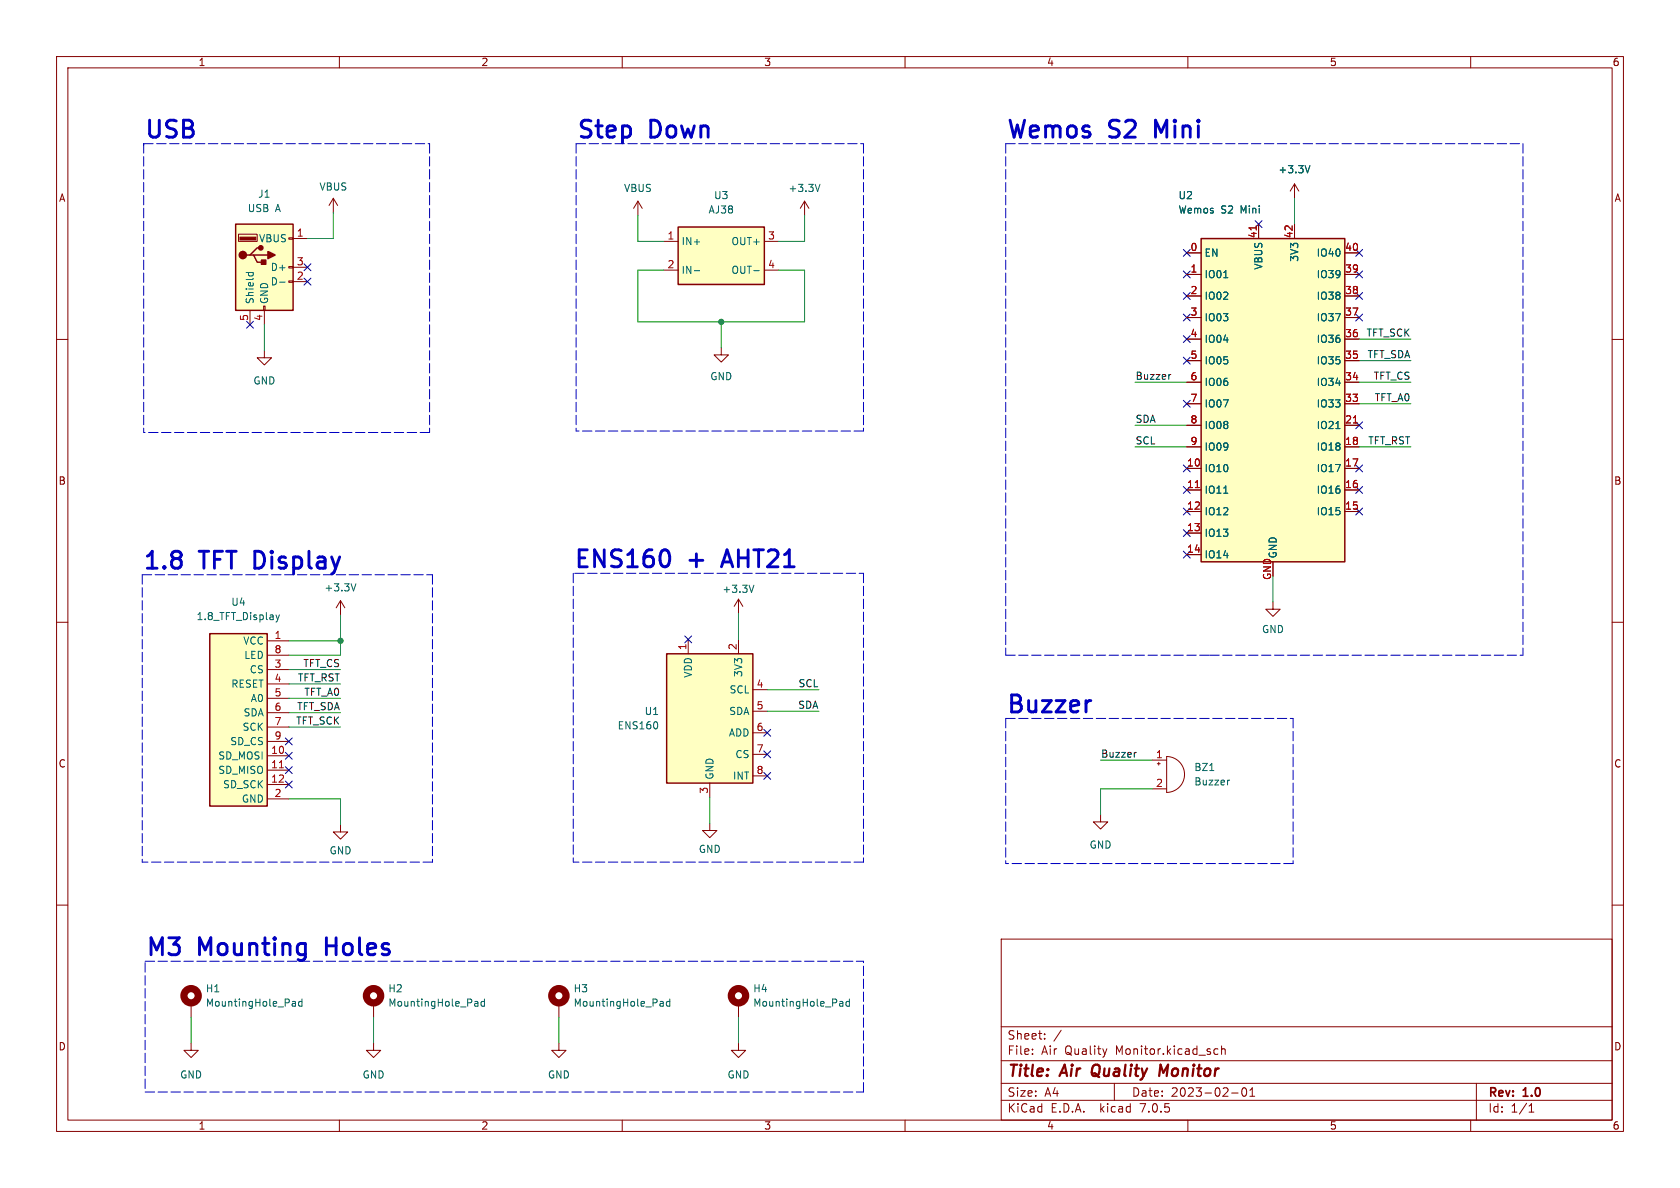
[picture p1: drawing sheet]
<svg xmlns="http://www.w3.org/2000/svg" width="297mm" height="210mm" viewBox="0 0 297 210" stroke-linecap="round" stroke-linejoin="round" font-family="sans-serif">
<g fill="none" stroke="#840000" stroke-width=".18">
<path d="M10 10h277v190h-277zM12 12h273v186h-273zM60 10v2M110 10v2M160 10v2M210 10v2M260 10v2M58.9 35.1l-.7 1.2M58.9 35.1v2.5M58.9 35.1l.8 1.2M112.8 35.6l-.8 1.2M112.8 35.6v2.5"/>
<path d="M112.8 35.6l.7 1.2M142.2 35.6l-.7 1.2M142.2 35.6v2.5M142.2 35.6l.8 1.2M222.5 39.6v2.6M228.9 32.5v2.6M228.9 39.6v2.6M228.9 32.5l-.8 1.3M228.9 32.5l.7 1.3M10 60h2M42.2 41.4h3.3v1.3h-3.3zM44.2 54.9v2.5"/>
<path d="M46.6 54.1h.3v.8h-.3zM46.7 54.9v2.5M51.1 49.7h.7v.2h-.7zM51.1 47.1h.7v.3h-.7zM51.1 42h.7v.3h-.7zM51.8 42.2h2.6M51.8 49.8h2.6M51.8 47.2h2.6M117.3 42.7h2.6M117.3 47.8h2.6M135.1 42.7h2.6M135.1 47.8h2.6"/>
<path d="M209.8 44.7h2.5M209.8 48.5h2.5M209.8 52.3h2.5M209.8 56.1h2.5M209.8 59.9h2.5M237.7 44.7h2.6M237.7 48.5h2.6M237.7 52.3h2.6M237.7 56.1h2.6M237.7 59.9h2.6M285 60h2M46.7 62v1.2h1.3l-1.3 1.3-1.2-1.3h1.2"/>
<path d="M127.5 61.5v1.2h1.3l-1.3 1.3-1.3-1.3h1.3M209.8 79h2.5M209.8 75.2h2.5M209.8 71.4h2.5M209.8 67.6h2.5M209.8 63.8h2.5M237.7 79h2.6M237.7 75.2h2.6M237.7 71.4h2.6M237.7 67.6h2.6M237.7 63.8h2.6M209.8 82.8h2.5"/>
<path d="M209.8 86.6h2.5M209.8 90.4h2.5M209.8 94.2h2.5M209.8 98h2.5M237.7 82.8h2.6M237.7 86.6h2.6M237.7 90.4h2.6M10 110h2M47.2 113.3h3.9M47.2 118.4h3.9M47.2 115.8h3.9M60.2 106.2l-.8 1.2"/>
<path d="M60.2 106.2v2.5M60.2 106.2l.8 1.2M121.7 113v2.6M130.6 105.9l-.8 1.3M130.6 105.9v2.6M130.6 113v2.6M130.6 105.9l.7 1.3M225 106.4v1.3h1.3l-1.3 1.3-1.2-1.3h1.2M285 110h2M47.2 133.6h3.9M47.2 136.1h3.9M47.2 138.7h3.9"/>
<path d="M47.2 120.9h3.9M47.2 123.4h3.9M47.2 126h3.9M47.2 128.5h3.9M47.2 131.1h3.9M125.5 138.4v2.6M133.1 121.9h2.5M133.1 125.7h2.5M133.1 129.5h2.5M133.1 133.4h2.5M133.1 137.2h2.5M203.7 134.4h2.5"/>
<path d="M203.7 139.4h2.5M204.6 135h.5M204.9 134.7v.6M206.2 133.7a3.2 3.2 0 0 1 3.2 3.2 3.2 3.2 0 0 1-3.2 3.2zM10 160h2M47.2 141.2h3.9M60.2 145.8v1.3h1.3l-1.3 1.2-1.3-1.2h1.3M125.5 145.5v1.3h1.2l-1.2 1.3-1.3-1.3h1.3M194.6 144v1.3h1.2l-1.2 1.3-1.3-1.3h1.3M285 160h2M33.8 177.3v2.5M66 177.3v2.5"/>
<path d="M98.8 177.3v2.5M130.6 177.3v2.5M177 166h108v32h-108zM33.8 184.4v1.3h1.3l-1.3 1.2-1.3-1.2h1.3M60 198v2M66 184.4v1.3h1.3l-1.3 1.2-1.2-1.2h1.2M98.8 184.4v1.3h1.3l-1.3 1.2-1.3-1.2h1.3M110 198v2M130.6 184.4v1.3h1.2l-1.2 1.2-1.3-1.2h1.3M160 198v2M177 194.5h108M177 191.5h108"/>
<path d="M177 187.5h108M177 181.5h108M182.5 186.3v.1M182.5 185.5v.1M184.7 183.6v.1M184.7 182.8v.1M187.6 182.1l-1.3 2M195.7 185.4l-.4 1M197 191.5v3M210 198v2M214.6 186.1l.3 .3 .4-.1M215.3 185.5l-.4-.1-.3 .3"/>
<path d="M216 185.5l.2-.1 .3 .1 .1 .9M216 184.9v1.5M217.7 193.2h1.2M219.7 192.4l.2-.1a.81 .81 0 0 1 .6 .6 .81 .81 0 0 1-.3 .8l-.2 .1a.81 .81 0 0 1-.3-1.4zM221 193.8h.8M221 192.7l.4-.4v1.5M260 198v2M261 191.5v6.5M270.3 196.6h.9M270.3 195.5l.4-.4v1.5"/>
</g>
<path d="M205.7 189.6l-.5-1.4-.3 2" fill="none" stroke="#840000" stroke-width=".4"/>
<g fill="none" stroke="#006464" stroke-width=".18">
<path d="M145 32.6l-.5 1.3M231.6 29.3l-.4 1.3M43.5 48.2h1.3M44 48.2l-.1 .3M44.7 48.2l.1 .3M49.4 49.9h1M122.7 47.8h1M133.2 47.8h1M216.3 49.1h.8M236.2 75.8h.7M216.3 87.2h.8M48.8 108.7l.3 .8"/>
<path d="M49.1 109.5l-.3 .5M49.4 108.7l-.3 .8M62.9 103.2l-.4 1.3M133.3 103.4l-.4 1.3M116.2 127.8v.8M217.4 137.9l-.3 .1M51.8 177l.4 .1v.8M52.2 177.8l-.4 .1M52.2 177.3l-.4 .1M53.4 177.1l-.4-.1-.2 .3 .1 .5h.5M53.4 176.6v1.3M84.1 177l.3 .1 .1 .8"/>
<path d="M84.5 177.8l-.4 .1M84.5 177.3l-.4 .1M85.6 177.1l-.3-.1-.3 .3 .2 .5h.4M85.6 176.6v1.3M116.8 177l.4 .1 .1 .8M117.3 177.8l-.5 .1M117.3 177.3l-.5 .1M118.4 177.1l-.4-.1-.2 .3 .1 .5h.5M118.4 176.6v1.3M148.6 177l.4 .1v.8M149 177.8l-.4 .1M149 177.3l-.4 .1"/>
<path d="M150.2 177.1l-.4-.1-.2 .3 .1 .5h.5M150.2 176.6v1.3"/>
</g>
<g fill="#ffffc2" stroke="#ffffc2" stroke-width=".18">
<path d="M41.7 39.6h10.1v15.3h-10.1z"/>
<path d="M212.3 42.2h25.4v57.1h-25.4z"/>
<path d="M119.9 40.1h15.2v10.2h-15.2z"/>
<path d="M117.9 115.6h15.2v22.8h-15.2z"/>
<path d="M37.1 112h10.1v30.5h-10.1z"/>
</g>
<path d="M41.7 39.6h10.1v15.3h-10.1zM44.2 45.1h.6l.7 1.3h1.2M44.8 45.1h2.6M46.1 43.8h-.6l-1.3 1.3h-.6M119.9 40.1h15.2v10.2h-15.2zM212.3 42.2h25.4v57.1h-25.4zM37.1 112h10.1v30.5h-10.1zM117.9 115.6h15.2v22.8h-15.2z" fill="none" stroke="#840000" stroke-width=".25"/>
<g fill="#840000" stroke="#840000" stroke-width=".25">
<path d="M47.4 44.5l1.2 .6-1.2 .6z"/>
<path d="M46.2 46h.8v.7h-.8z"/>
<circle cx="42.9" cy="45.1" r=".63"/>
<circle cx="46.1" cy="43.8" r=".38"/>
</g>
<path d="M42.4 41.9h2.8v.5h-2.8z" fill="#840000" stroke="#840000" stroke-width=".18"/>
<g fill="none" stroke="#840000" stroke-width="1.3">
<circle cx="33.8" cy="176" r="1.27"/>
<circle cx="66" cy="176" r="1.27"/>
<circle cx="98.8" cy="176" r="1.27"/>
<circle cx="130.6" cy="176" r="1.27"/>
</g>
<path d="M222.1 39.9v.8M239.3 74.8h.7M211.3 86.2h.7M49.4 135.7h.7" fill="none" stroke="#a90000" stroke-width=".18"/>
<path d="M207 66.2l-.3 .1M200.9 133l-.2 .1" fill="none" stroke="#0f0f0f" stroke-width=".18"/>
<path d="M118.1 97.5a2.52 2.52 0 0 1 0 2.4" fill="none" stroke="#0000c2" stroke-width=".51"/>
<g fill="none" stroke="#0000c2" stroke-width=".18" stroke-dasharray="1.7 .6">
<path d="M25.4 25.4h50.5M25.4 25.4v51.1M75.9 25.4v51.1M101.9 25.4h50.8M101.9 25.4v50.8M152.7 25.4v50.8M177.8 25.4h91.4M177.8 25.4v90.4M269.2 25.4v90.4M75.9 76.5h-50.5M152.7 76.2h-50.8M25.1 101.6h51.4"/>
<path d="M25.1 101.6v50.8M76.5 101.6v50.8M101.3 101.3v51.1M101.6 101.3h51.1M152.7 101.3v51.1M177.8 115.8h36.1M213.9 115.8h55.3M177.8 127v25.7M177.8 127h50.8M228.6 127v25.7M76.5 152.4h-51.4M152.7 152.4h-51.4"/>
<path d="M228.6 152.7h-50.8M25.7 169.9h127M25.7 170.2v22.8M25.7 193h127M152.7 193v-23.1"/>
</g>
<g fill="none" stroke="#009600" stroke-width=".18">
<path d="M58.9 37.6v4.6h-4.5M112.8 38.1v4.6h4.5M142.2 38.1v4.6h-4.5M228.9 35.1v4.5M46.7 57.4v4.6M117.3 47.8h-4.5v9.1h29.4v-9.1h-4.5M127.5 56.9v4.6M240.3 59.9h9.1M200.7 79h9.1M200.7 67.6h9.1M200.7 75.2h9.1M240.3 79h9.1"/>
<path d="M240.3 67.6h9.1M240.3 71.4h9.1M240.3 63.8h9.1M51.1 113.3h9.1M51.1 118.4h9.1M60.2 108.7v7.1h-9.1M130.6 108.5v4.5M225 101.9v4.5M51.1 120.9h9.1M51.1 128.5h9.1M51.1 126h9.1M51.1 123.4h9.1"/>
<path d="M135.6 121.9h9.2M135.6 125.7h9.2M194.6 134.4h9.1M203.7 139.4h-9.1v4.6M51.1 141.2h9.1v4.6M125.5 141v4.5M33.8 179.8v4.6M66 179.8v4.6M98.8 179.8v4.6M130.6 179.8v4.6"/>
</g>
<g fill="none" stroke="#000084" stroke-width=".18">
<path d="M221.9 39l1.2 1.2M223.1 39l-1.2 1.2M43.6 56.8l1.2 1.2M44.8 56.8l-1.2 1.2M53.7 49.2l1.3 1.2M53.7 46.6l1.3 1.3M55 49.2l-1.3 1.2M55 46.6l-1.3 1.3M209.2 55.5l1.2 1.2M209.2 51.7l1.2 1.2M209.2 59.3l1.2 1.3M209.2 47.9l1.2 1.2"/>
<path d="M209.2 44.1l1.2 1.2M210.4 51.7l-1.2 1.2M210.4 55.5l-1.2 1.2M210.4 59.3l-1.2 1.3M210.4 47.9l-1.2 1.2M210.4 44.1l-1.2 1.2M239.7 51.7l1.2 1.2M239.7 44.1l1.2 1.2M239.7 55.5l1.2 1.2M239.7 47.9l1.2 1.2M240.9 51.7l-1.2 1.2M240.9 55.5l-1.2 1.2"/>
<path d="M240.9 44.1l-1.2 1.2M240.9 47.9l-1.2 1.2M209.2 70.8l1.2 1.2M209.2 63.1l1.2 1.3M210.4 70.8l-1.2 1.2M210.4 63.1l-1.2 1.3M239.7 74.6l1.2 1.2M240.9 74.6l-1.2 1.2M209.2 82.2l1.2 1.2M209.2 86l1.2 1.2M209.2 89.8l1.2 1.2M209.2 93.6l1.2 1.2"/>
<path d="M209.2 97.4l1.2 1.3M210.4 82.2l-1.2 1.2M210.4 86l-1.2 1.2M210.4 89.8l-1.2 1.2M210.4 93.6l-1.2 1.2M210.4 97.4l-1.2 1.3M239.7 89.8l1.2 1.2M239.7 82.2l1.2 1.2M239.7 86l1.2 1.2M240.9 89.8l-1.2 1.2M240.9 82.2l-1.2 1.2M240.9 86l-1.2 1.2"/>
<path d="M121.1 112.4l1.2 1.2M122.3 112.4l-1.2 1.2M50.4 135.5l1.3 1.3M50.4 133l1.3 1.2M50.4 130.5l1.3 1.2M50.4 138.1l1.3 1.2M51.7 135.5l-1.3 1.3M51.7 133l-1.3 1.2M51.7 130.5l-1.3 1.2M51.7 138.1l-1.3 1.2M135 136.6l1.2 1.2M135 132.7l1.2 1.3"/>
<path d="M135 128.9l1.2 1.2M136.2 136.6l-1.2 1.2M136.2 132.7l-1.2 1.3M136.2 128.9l-1.2 1.2"/>
</g>
<g fill="#009600" stroke="#009600" stroke-width=".18">
<circle cx="60.2" cy="113.3" r=".46"/>
<circle cx="127.5" cy="56.9" r=".46"/>
</g>
<g font-size="4.2" fill="#0000c2">
<text x="25.4" y="24.6">USB</text>
<text x="101.9" y="24.6">Step</text>
<text x="114.7" y="24.6">Down</text>
<text x="177.8" y="24.6">Wemos</text>
<text x="195.9" y="24.6">S2</text>
<text x="204.6" y="24.6">Mini</text>
<text x="25.1" y="100.8">1.8</text>
<text x="35.2" y="100.8">TFT Display</text>
<text x="101.3" y="100.6">ENS160</text>
<text x="121.6" y="100.6">+</text>
<text x="128.3" y="100.6">AHT21</text>
<text x="177.8" y="126.2">Buzzer</text>
<text x="25.7" y="169.2">M3</text>
<text x="34.9" y="169.2">Mounting</text>
<text x="58" y="169.2">Holes</text>
</g>
<g font-size="2.8" fill="#840000">
<text x="178" y="190.8">Title:</text>
<text x="187.5" y="190.8">Air Quality</text>
<text x="206" y="190.8">Monitor</text>
</g>
<g font-size="2.1" fill="#840000">
<text x="178" y="183.9">Sheet:</text>
<text x="178" y="186.6">File:</text>
<text x="184" y="186.6">Air</text>
<text x="188.2" y="186.6">Quality</text>
<text x="197.2" y="186.6">Monitor.kicad_sch</text>
<text x="178" y="196.8">KiCad</text>
<text x="178" y="194">Size:</text>
<text x="184.6" y="194">A4</text>
<text x="185.7" y="196.8">E.D.A.</text>
<text x="194.4" y="196.8">kicad</text>
<text x="200" y="194">Date:</text>
<text x="201.5" y="196.8">7.0.5</text>
<text x="206.9" y="194">2023-02-01</text>
<text x="263" y="194.2">Rev:</text>
<text x="263" y="196.8">Id:</text>
<text x="267" y="196.8">1/1</text>
<text x="269.2" y="194.2">1.0</text>
</g>
<g font-size="1.8" fill="#840000">
<text x="35" y="11.8">1</text>
<text x="85" y="11.8">2</text>
<text x="135" y="11.8">3</text>
<text x="185" y="11.8">4</text>
<text x="235" y="11.8">5</text>
<text x="285" y="11.8">6</text>
<text x="10.4" y="35.8">A</text>
<text x="285.4" y="35.8">A</text>
<text x="10.3" y="85.8">B</text>
<text x="285.3" y="85.8">B</text>
<text x="10.3" y="135.8">C</text>
<text x="285.3" y="135.8">C</text>
<text x="10.3" y="185.8">D</text>
<text x="285.3" y="185.8">D</text>
<text x="35" y="199.8">1</text>
<text x="85" y="199.8">2</text>
<text x="135" y="199.8">3</text>
<text x="185" y="199.8">4</text>
<text x="235" y="199.8">5</text>
<text x="285" y="199.8">6</text>
</g>
<g font-size="1.8" fill="#006464">
<text x="45.6" y="35.1">J1</text>
<text x="56.4" y="33.8">VBUS</text>
<text x="110.3" y="34.1">VBUS</text>
<text x="126.2" y="35.4">U3</text>
<text x="139.3" y="34.1">+3.3V</text>
<text x="208.3" y="35.4">U2</text>
<text x="225.9" y="30.8">+3.3V</text>
<text x="43.7" y="37.7">USB</text>
<text x="48.6" y="37.7">A</text>
<text x="125.2" y="37.9">AJ38</text>
<text x="208.3" y="37.9">Wemos</text>
<text x="215.8" y="37.9">S2</text>
<text x="219.3" y="37.9">Mini</text>
<text x="45.8" y="43">VBUS</text>
<text x="120.4" y="43.5">IN+</text>
<text x="129.3" y="43.5">OUT+</text>
<text x="212.9" y="45.5">EN</text>
<text x="223.3" y="47.7" transform="rotate(-90 223.3 47.7)">VBUS</text>
<text x="229.7" y="46.3" transform="rotate(-90 229.7 46.3)">3V3</text>
<text x="232.8" y="45.5">IO40</text>
<text x="45" y="53.8" transform="rotate(-90 45 53.8)">Shield</text>
<text x="47.6" y="53.8" transform="rotate(-90 47.6 53.8)">GND</text>
<text x="47.8" y="50.6">D-</text>
<text x="47.8" y="48.1">D+</text>
<text x="120.4" y="48.6">IN-</text>
<text x="129.3" y="48.6">OUT-</text>
<text x="212.9" y="49.3">IO01</text>
<text x="212.9" y="53.1">IO02</text>
<text x="232.8" y="53.1">IO38</text>
<text x="232.8" y="49.3">IO39</text>
<text x="212.9" y="57">IO03</text>
<text x="232.8" y="57">IO37</text>
<text x="212.9" y="60.8">IO04</text>
<text x="212.9" y="64.6">IO05</text>
<text x="232.8" y="64.6">IO35</text>
<text x="232.8" y="60.8">IO36</text>
<text x="44.7" y="68.1">GND</text>
<text x="125.5" y="67.4">GND</text>
<text x="212.9" y="68.4">IO06</text>
<text x="232.8" y="68.4">IO34</text>
<text x="212.9" y="72.2">IO07</text>
<text x="212.9" y="76">IO08</text>
<text x="232.8" y="76">IO21</text>
<text x="232.8" y="72.2">IO33</text>
<text x="212.9" y="83.6">IO10</text>
<text x="212.9" y="79.8">IO09</text>
<text x="232.8" y="83.6">IO17</text>
<text x="232.8" y="79.8">IO18</text>
<text x="212.9" y="87.4">IO11</text>
<text x="232.8" y="87.4">IO16</text>
<text x="212.9" y="91.2">IO12</text>
<text x="212.9" y="95.1">IO13</text>
<text x="232.8" y="91.2">IO15</text>
<text x="212.9" y="98.9">IO14</text>
<text x="225.9" y="98.8" transform="rotate(-90 225.9 98.8)">GND</text>
<text x="40.8" y="107.3">U4</text>
<text x="57.3" y="104.7">+3.3V</text>
<text x="127.6" y="105">+3.3V</text>
<text x="34.7" y="109.8">1.8_TFT_Display</text>
<text x="223" y="112.1">GND</text>
<text x="43" y="114.1">VCC</text>
<text x="43.2" y="116.6">LED</text>
<text x="44.1" y="119.2">CS</text>
<text x="122.5" y="119.8" transform="rotate(-90 122.5 119.8)">VDD</text>
<text x="131.4" y="119.7" transform="rotate(-90 131.4 119.7)">3V3</text>
<text x="40.9" y="121.7">RESET</text>
<text x="44.3" y="124.3">A0</text>
<text x="129" y="122.7">SCL</text>
<text x="40.7" y="131.9">SD_CS</text>
<text x="42.9" y="129.3">SCK</text>
<text x="43" y="126.8">SDA</text>
<text x="109.1" y="129.1">ENS160</text>
<text x="113.9" y="126.6">U1</text>
<text x="128.8" y="130.4">ADD</text>
<text x="128.9" y="126.6">SDA</text>
<text x="38.6" y="134.4">SD_MOSI</text>
<text x="38.6" y="137">SD_MISO</text>
<text x="126.3" y="137.9" transform="rotate(-90 126.3 137.9)">GND</text>
<text x="129.6" y="138">INT</text>
<text x="130" y="134.2">CS</text>
<text x="211.1" y="136.5">BZ1</text>
<text x="39.4" y="139.5">SD_SCK</text>
<text x="42.7" y="142">GND</text>
<text x="211.1" y="139">Buzzer</text>
<text x="58.2" y="151.2">GND</text>
<text x="123.5" y="150.9">GND</text>
<text x="192.6" y="150.2">GND</text>
<text x="36.3" y="175.6">H1</text>
<text x="36.3" y="178.1">MountingHole_Pad</text>
<text x="68.6" y="175.6">H2</text>
<text x="68.6" y="178.1">MountingHole_Pad</text>
<text x="101.4" y="175.6">H3</text>
<text x="101.4" y="178.1">MountingHole_Pad</text>
<text x="133.1" y="175.6">H4</text>
<text x="133.1" y="178.1">MountingHole_Pad</text>
<text x="31.8" y="190.8">GND</text>
<text x="64" y="190.8">GND</text>
<text x="96.8" y="190.8">GND</text>
<text x="128.6" y="190.8">GND</text>
</g>
<g font-size="1.8" fill="#a90000">
<text x="52.4" y="41.9">1</text>
<text x="52.4" y="47">3</text>
<text x="117.9" y="42.4">1</text>
<text x="117.9" y="47.5">2</text>
<text x="135.7" y="42.4">3</text>
<text x="135.7" y="47.5">4</text>
<text x="210.4" y="44.5">0</text>
<text x="222.2" y="42.2" transform="rotate(-90 222.2 42.2)">41</text>
<text x="228.6" y="42.2" transform="rotate(-90 228.6 42.2)">42</text>
<text x="237.7" y="44.5">40</text>
<text x="52.4" y="49.5">2</text>
<text x="210.4" y="48.3">1</text>
<text x="210.4" y="52.1">2</text>
<text x="237.7" y="52.1">38</text>
<text x="237.7" y="48.3">39</text>
<text x="43.9" y="56.8" transform="rotate(-90 43.9 56.8)">5</text>
<text x="46.5" y="56.8" transform="rotate(-90 46.5 56.8)">4</text>
<text x="210.4" y="55.9">3</text>
<text x="210.4" y="59.7">4</text>
<text x="237.7" y="59.7">36</text>
<text x="237.7" y="55.9">37</text>
<text x="210.4" y="63.5">5</text>
<text x="237.7" y="63.5">35</text>
<text x="210.4" y="67.3">6</text>
<text x="210.4" y="71.1">7</text>
<text x="237.7" y="71.1">33</text>
<text x="237.7" y="67.3">34</text>
<text x="210.4" y="74.9">8</text>
<text x="237.7" y="74.9">21</text>
<text x="209.8" y="82.6">10</text>
<text x="210.4" y="78.7">9</text>
<text x="237.7" y="82.6">17</text>
<text x="237.7" y="78.7">18</text>
<text x="209.8" y="86.4">11</text>
<text x="237.7" y="86.4">16</text>
<text x="209.8" y="90.2">12</text>
<text x="209.8" y="94">13</text>
<text x="237.7" y="90.2">15</text>
<text x="209.8" y="97.8">14</text>
<text x="224.8" y="102.6" transform="rotate(-90 224.8 102.6)">GND</text>
<text x="48.5" y="113">1</text>
<text x="48.5" y="118.1">3</text>
<text x="48.5" y="115.6">8</text>
<text x="121.4" y="115" transform="rotate(-90 121.4 115)">1</text>
<text x="130.3" y="115" transform="rotate(-90 130.3 115)">2</text>
<text x="48.5" y="120.7">4</text>
<text x="48.5" y="123.2">5</text>
<text x="48.5" y="125.7">6</text>
<text x="133.7" y="121.7">4</text>
<text x="133.7" y="125.5">5</text>
<text x="48.5" y="128.3">7</text>
<text x="48.5" y="130.8">9</text>
<text x="133.7" y="129.3">6</text>
<text x="47.9" y="133.4">10</text>
<text x="47.9" y="135.9">11</text>
<text x="133.7" y="133.1">7</text>
<text x="133.7" y="136.9">8</text>
<text x="204.3" y="134.1">1</text>
<text x="47.9" y="138.4">12</text>
<text x="48.5" y="141">2</text>
<text x="125.2" y="140.4" transform="rotate(-90 125.2 140.4)">3</text>
<text x="204.3" y="139.2">2</text>
</g>
<g font-size="1.8" fill="#0f0f0f">
<text x="241.6" y="59.6">TFT_SCK</text>
<text x="241.7" y="63.4">TFT_SDA</text>
<text x="200.7" y="67.2">Buzzer</text>
<text x="242.8" y="67.2">TFT_CS</text>
<text x="243" y="71">TFT_A0</text>
<text x="200.7" y="74.8">SDA</text>
<text x="200.7" y="78.6">SCL</text>
<text x="241.9" y="78.6">TFT_RST</text>
<text x="53.6" y="118">TFT_CS</text>
<text x="52.5" y="125.6">TFT_SDA</text>
<text x="52.6" y="120.6">TFT_RST</text>
<text x="53.8" y="123.1">TFT_A0</text>
<text x="141.1" y="125.4">SDA</text>
<text x="141.1" y="121.6">SCL</text>
<text x="52.3" y="128.2">TFT_SCK</text>
<text x="194.6" y="134">Buzzer</text>
</g>
</svg>
